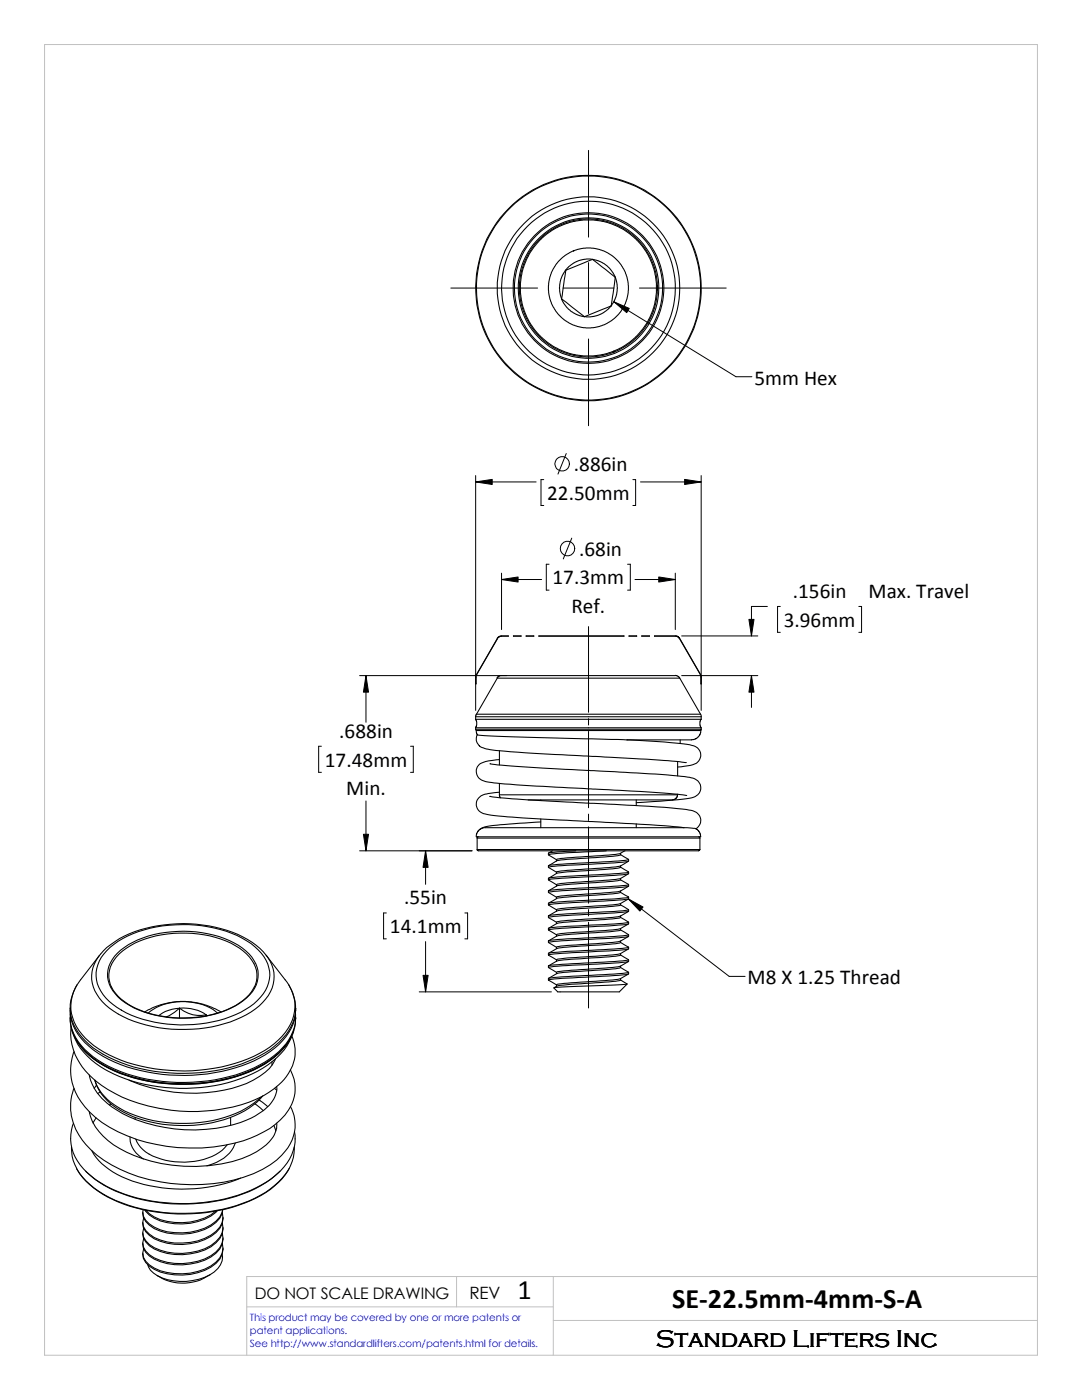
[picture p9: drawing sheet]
<svg xmlns="http://www.w3.org/2000/svg" width="216mm" height="279mm" viewBox="0 0 216 279" stroke-linecap="round" stroke-linejoin="round" font-family="sans-serif">
<path d="M8.9 8.9h198.1v261.6h-198.1zM91.1 254.8v6M110.4 254.8v15.7M207 254.8h-157.8v15.7M49.2 260.8h61.2M110.4 263.5h96.6" fill="none" stroke="#c0c0c0" stroke-width=".2"/>
<g fill="none" stroke="#000" stroke-width=".21">
<path d="M112.1 59.6l.7 1.4 1 1.1 1.3 .7 1.5 .4M112.1 59.6l4.5 3.6M112.9 53.9l-.8 5.7M112.9 53.9l-.7 1-.5 1.9v1.4l.4 1.4M114.4 50.1l1-.4 1.5-.2h1.5l2.1 .6 1.5 .8 .9 .7 1.1 1.3 .8 1.5 .3 1 .3 1.6-.1 1.5-.5 2-.8 1.6-.7 .8-1.3 1.1-1.5 .9-1 .3-1.6 .2h-1.7l-1.9-.5-1.7-1.1-1.1-.9-.6-.8-.9-1.6-.3-1-.3-1.5 .1-1.8 .5-1.8 1-1.8 1-1 1.2-.9 1.3-.6M118.2 51.8l1.5 .4 1.4 .8 .9 1.1 .8 1.2M118.2 51.8l4.6 3.5M118.2 51.8l-1.2-.1-1.6 .3-1.5 .9-1 1M118.2 51.8l-5.3 2.1M122.8 55.3l.3 1.5v1.3l-.2 1.2-.9 1.7M122.8 55.3l-.8 5.7M122 61l-5.4 2.2"/>
<path d="M122 61l-.7 .8-1.5 .9-1.4 .5h-1.8M122.5 70.1l-2.1 .6-2 .3h-2l-1.3-.1-2.3-.6-2.4-1.2-2.4-1.8-1.3-1.5-1.6-2.5-.7-2-.6-2.8v-2l.2-1.4 .6-2.2 1.1-2.4 1.9-2.4 1.5-1.4 2.5-1.5 2-.8 2.8-.5h2l1.4 .2 2.2 .6 2.4 1.1 2.4 1.8 1.3 1.5 1.6 2.5 .8 2.1 .5 2.8v2l-.2 1.3-.6 2.3-1.1 2.4-1.8 2.3-2.5 2.1-2.3 1.2M122.5 70.2l.8-.3 1.9-1.1 2.1-1.7 1.9-2.5 1.1-2.3 .7-2.7 .2-2.7-.3-2.1-.3-1.5-.7-1.7-1.1-1.9-1.8-2.1-2.5-2-2.3-1.1-2.6-.6-2.7-.2-2.2 .2-1.5 .4-1.7 .7-1.9 1.1-2.1 1.7-1.9 2.6-1.1 2.3-.7 2.6-.2 2.7 .3 2.2 .4 1.4 .6 1.8 1.1 1.9 1.8 2.1 2.5 1.9 2.3 1.1 2.6 .7 2.7 .1 2.2-.2 2.5-.7M100.1 127h-.3l-.5 .4-4.3 7.3-.1 1.8v-1.7l.1-.2M100.1 127l1.3-.1h-1.5l-.7 .4-4.1 7.3M102.4 126.9l1.6 .1zM105 126.9l1.5 .1zM107.5 126.9l17 .1zM125.5 126.9l1.5 .1zM128.1 126.9l1.5 .1zM130.6 126.9h4.4l.6 .5-.6-.4zM134.7 134.8h-34.9l-.6 .5"/>
<path d="M134.7 134.8l.6 .2 .3 .3M135.6 135.3h-36.4l-4.1 7.2M135.6 127.4l4.3 7.4v1.7l-.1-1.7-4.2-7.3M135.6 135.3l4.2 7.2M94.9 145.5l.3 .3M94.9 143.6l.2 .5v.6l-.2 .5M94.9 145.5h45M94.9 143.6h45M94.9 143v.6M94.9 145.2v.3M94.9 143h45M94.9 145.2h45"/>
<path d="M95.1 142.5l-.2 .5M95.1 142.5h44.7M95.2 146.6a622.7 622.7 0 0 0 29.2 1 96.7 96.7 0 0 1 14 1.2 1.99 1.99 0 0 1 1.4 2.3 1.99 1.99 0 0 1-2 1.6l-2.6 .4M97.8 159v-.1a263.3 263.3 0 0 0 22.4 1.5 185.9 185.9 0 0 1 18 1.4 1.94 1.94 0 0 1 1.6 1.6 1.94 1.94 0 0 1-1 2M97.8 152.4a250.8 250.8 0 0 0 20.1 1.4l3.7 .2a158.9 158.9 0 0 1 16.2 1.2 2.03 2.03 0 0 1 2 2 2.03 2.03 0 0 1-2 2.1l-3.5 .4-7.3 .5M99.7 151.6l-1.5 .2a3.4 3.4 0 0 0-2.9 1.1 2.1 2.1 0 0 0 1.9 3.1 304.3 304.3 0 0 0 21.5 1.5l1.7 .1a183.7 183.7 0 0 1 16.6 1.2M99.7 158.1l-1.4 .1a3.7 3.7 0 0 0-3.1 1.5 2.04 2.04 0 0 0 1.9 2.8 297.5 297.5 0 0 0 21.7 1.5l10.8 .6 6.8 .6M99.7 158.6l.1 .6M99.7 149.8v2.9M99.7 156.3v2.3M99.7 158.6h35.5M107.9 159.6v.2"/>
<path d="M127 159.6v1.2M135.2 158.6l-.3 .7-.7 .3h-28.8M135.2 152v2.9M135.2 158.5v.1M135.7 147.7v.7M139.8 142.5l.1 .5M139.8 145.8h-44.8l.2 .8a2 2 0 0 0 .4 2.2l.9 .5a13.3 13.3 0 0 0 4.1 .6l22.7 1.3a151.5 151.5 0 0 1 13.6 1M139.9 145.8l-.2 .8-.4 .5-.9 .5-13.3 .1M139.9 145.5l-.2 .3M139.9 143.6l-.2 .5v.6l.2 .5M139.9 143v.6M139.9 145.2v.3"/>
<path d="M95.2 169.5l.3 .3h43.9l.3-.3M95.2 167.3h44.5M95.2 167.3v2.2M95.2 169.5h44.5M95.5 167l-.3 .1v.2M107.9 164a82.5 82.5 0 0 0-11.1 1l-1.1 .6M107.9 163.4v1.8M109.4 170.3v.3M109.4 172.8v.3M109.4 175.3v.3M109.4 177.8v.3M109.5 170.6l1.5 1v.2"/>
<path d="M109.5 173.1l1.5 1M109.5 175.6l1.5 1M109.5 178.1l1.5 1M110.2 169.8l-.8 .5M111 174v.3M111 176.5v.3M111 179v.3M111.1 174.3l-1.6 1M114.9 169.8l-3.6 .2-1.8 .3M121 169.8l-9.7 .5-1.8 .3M123.8 170.6l-1.6 .3-8.2 .6a6.4 6.4 0 0 0-4.5 1.3M123.8 175.6l-1.6 .3-10.3 .8a2.19 2.19 0 0 0-1.6 .6l-.8 .5"/>
<path d="M123.8 173.1l-1.6 .3-9 .6-2.1 .3M123.8 177.8v.3l1.6 1-2.8 .3-9.4 .5-3.8 .4 .9-.5a4.4 4.4 0 0 1 2.9-.8l9-.6 1.6-.3M123.8 175.3v.3l1.6 1-3.9 .4-10.2 .5-1.8 .3M123.8 173.1l1.6 1-3.9 .4-10.2 .5-1.8 .3M123.8 170.6l1.6 .9a17.4 17.4 0 0 1-5 .5l-9.1 .5-1.8 .3M123.8 170.3v.3M123.8 172.8v.3M124.7 169.8h-.1a5.3 5.3 0 0 1-3.1 .8l-6.6 .5a12.1 12.1 0 0 0-3.8 .4M125.4 179.4l-1.6 .9-.5 .2-10.1 .7-2.1 .3M125.4 176.9a5.3 5.3 0 0 1-3.9 1.2l-8.3 .6-2.1 .3M125.4 174.4a6.8 6.8 0 0 1-4.7 1.3l-7.5 .5-2.1 .3M125.4 171.9a6.8 6.8 0 0 1-4.7 1.3l-5.8 .4a12.1 12.1 0 0 0-3.8 .4"/>
<path d="M125.4 179.4l-2.8 .3-10.4 .6-2.7 .3M125.4 176.9l-2.8 .3-10.4 .6-2.7 .3M125.4 174.4l-2.8 .3-10.4 .6-2.7 .3M125.4 171.8a41.8 41.8 0 0 1-7.4 .7l-6.7 .3-1.8 .3M125.4 171.5v.3M125.4 174v.4M125.4 176.5v.4M125.4 179v.4M127 164.4v.8M136.5 165.2l2.3 .2M136.5 165.2h-40l-.7 .2-.4 .5-.3 .6-.1 .5h44.8l-.3-1-.7-.6M139.4 167l.3 .3"/>
<path d="M139.7 167.3v2.2M15.3 196.6a9.1 9.1 0 0 0 2.4 12.2 27 27 0 0 0 14.7 5.6 34.7 34.7 0 0 0 20.5-3.9 11.8 11.8 0 0 0 6-7.8l.1-1.5a10 10 0 0 1-4.2 7.5 29.4 29.4 0 0 1-17.9 5.5 30.5 30.5 0 0 1-18.3-5.1 10.1 10.1 0 0 1-4.6-7.9M19.9 190.7a6.7 6.7 0 0 0 .5 9.2 20.5 20.5 0 0 0 12.6 5.4 26.5 26.5 0 0 0 17.9-3.9 7.7 7.7 0 0 0 3.6-8.1 7.2 7.2 0 0 0-1.4-2.6M19.9 190.7l-3.8 4.8a8.3 8.3 0 0 0 1 11.7 25.1 25.1 0 0 0 13.8 6.1 34.4 34.4 0 0 0 21.9-3.7 11.5 11.5 0 0 0 6-7.7 8.4 8.4 0 0 0-1.9-6.4l-3.8-4.8M22 189.1a22 22 0 0 1 14.3-4.6 24.1 24.1 0 0 1 13.8 3.8 8.2 8.2 0 0 1 3.7 6.3 8.6 8.6 0 0 1-4.8 6.9 27 27 0 0 1-19.4 2.2 16.1 16.1 0 0 1-9-5.2 6.4 6.4 0 0 1 .7-8.8zM22.3 197a5.8 5.8 0 0 1 2.2-7.2 20.4 20.4 0 0 1 13.8-3.5 18 18 0 0 1 10.9 4.1 5.5 5.5 0 0 1 1.6 6.6M23.5 190.2a18.5 18.5 0 0 1 11.9-4.3 21.1 21.1 0 0 1 12.9 3.3 6.2 6.2 0 0 1 2.8 7.4 10.4 10.4 0 0 1-6.1 5.1 23.2 23.2 0 0 1-20-1.5 7.1 7.1 0 0 1-3.5-5.9 6.3 6.3 0 0 1 2-4.1zM50.8 196.9a10.7 10.7 0 0 1-6.5 5 23.7 23.7 0 0 1-18.3-1.2 9 9 0 0 1-3.8-3.7M52.9 190.4a18.7 18.7 0 0 0-11.2-5.6 28.7 28.7 0 0 0-17.9 2.5l-.9 .6a10.2 10.2 0 0 0-3 2.8M53 190.5l.1 .2M57.6 196.5v.1a9 9 0 0 1 1.4 4.6M109.4 183.1l1.6 1"/>
<path d="M109.4 190.3v.3l1.6 1v.2M109.4 180.3v.3M109.4 182.8v.3M109.4 185.3v.3M109.4 187.8v.3M109.4 192.8v.3M109.4 195.3v.3M109.5 180.6l1.5 1M109.5 185.6l1.5 1M109.5 188.1l1.5 1M111 181.5v.3M111 184v.3"/>
<path d="M111 186.5v.3M111 189v.3M111.1 194.3l-1.6 .9M111.1 196.8l-.6 .3 14.6-.7-1.5 1.6h-12.3l-.8-.8M123.8 180.6l-1.6 .3-9 .6a5.4 5.4 0 0 0-3.8 1.3l1.9-.3 9.1-.5a16.2 16.2 0 0 0 5-.5M123.8 185.6l-2.3 .4-10 .7-2 1M123.8 188.1a30.1 30.1 0 0 1-7 .7l-5.3 .4-2.1 1 3.8-.3 7.2-.4a17.4 17.4 0 0 0 5-.5M123.8 190.6a30.1 30.1 0 0 1-7 .7l-5.3 .4-2 1M123.8 195.6l-2.3 .4-7.5 .4-2.9 .4M123.8 193.1a30.1 30.1 0 0 1-7 .7l-4.3 .3-1.4 .2M123.8 183.1l-1.6 .3-9.7 .7-1.4 .2M123.8 195.6l1.3 .7"/>
<path d="M123.8 192.8v.3l1.6 .9a41.8 41.8 0 0 1-7.4 .6l-5.8 .3-2.7 .4M123.8 190.3v.3l1.6 .9a41.8 41.8 0 0 1-7.4 .7l-5.8 .2-2.7 .4M123.8 187.8v.3l1.6 .9M123.8 185.3v.3l1.6 .9M123.8 182.8v.3l1.6 .9M123.8 180.3v.3l1.6 .9M123.8 195.3v.3M125.4 194.4l-1.6 .9-.5 .2-8.4 .6a12.1 12.1 0 0 0-3.8 .5M125.4 191.9l-1.6 .9-.5 .2-8.4 .6a12.1 12.1 0 0 0-3.8 .5M125.4 189.4l-1.6 .9-.5 .2-8.4 .6a12.1 12.1 0 0 0-3.8 .5M125.4 186.9l-1.6 .9-.5 .2-10.1 .7-2.1 .3M125.4 184.4l-1.6 .9-.5 .2-10.1 .7-2.1 .3"/>
<path d="M125.4 181.9l-1.6 .9-.5 .2-10.1 .7-2.1 .3M125.4 184a38.4 38.4 0 0 1-7.4 .6l-6.7 .4-1.9 .3 1.7-1M125.4 186.5a41.8 41.8 0 0 1-7.4 .7l-6.7 .3-1.8 .3M125.4 191.6v.3l-.6 .1-12.6 .7-2.8 .4 1.6 1v.2M125.4 194.1v.3l-.6 .1-12.6 .7-2.8 .4 1.6 1v.3M125.4 189v.4l-.6 .1-12.6 .7-2.7 .4M125.4 186.5v.4l-.6 .1-12.6 .7-2.7 .4M125.4 184v.4l-.6 .1-12.6 .8-2.7 .3M125.4 181.5v.4l-1.2 .2-12 .7-2.7 .3M14 203a9.9 9.9 0 0 0 4.6 8.2 31.3 31.3 0 0 0 19.8 5 28.9 28.9 0 0 0 16.4-5.4 9.9 9.9 0 0 0 4.2-7.8M14 202.4a9.9 9.9 0 0 0 4.6 8.5 31.3 31.3 0 0 0 19.8 5.1 28.9 28.9 0 0 0 16.4-5.4 9.7 9.7 0 0 0 4.2-8.2M14.2 204.9a12 12 0 0 0 5 10.9 31.8 31.8 0 0 0 22 5.9 24.7 24.7 0 0 0 13.4-4.4 9.2 9.2 0 0 0 4.2-8.9l-.5-1.6"/>
<path d="M14.4 205.5a13.3 13.3 0 0 0 7.2 8.3 33.7 33.7 0 0 0 30.9-.7 12.5 12.5 0 0 0 6.1-7.4M14.8 209.9a10.7 10.7 0 0 0 2.2 11 24.2 24.2 0 0 0 14.2 7.5 33.4 33.4 0 0 0 20.1-1.8 12.8 12.8 0 0 0 7.2-7 7.7 7.7 0 0 0-.5-6.1M14.8 217.2a11.1 11.1 0 0 0 3.4 12.3 28.8 28.8 0 0 0 17.9 6.8 30.9 30.9 0 0 0 16.3-2.9 11.4 11.4 0 0 0 6.3-7.3 7.6 7.6 0 0 0-.7-5.2M15 207.1a16.8 16.8 0 0 0 9.9 7.4 36.5 36.5 0 0 0 25.4-.8 15.8 15.8 0 0 0 7.7-6.5M17.8 214.5a10 10 0 0 0 4.6 6.4 30.4 30.4 0 0 0 22.6 3.9 15.3 15.3 0 0 0 9.1-4.6 4.7 4.7 0 0 0 1.1-3.4M18.9 215.6a11.2 11.2 0 0 0 6.7 6.8 27.5 27.5 0 0 0 23.2-.7l.9-.6a10.8 10.8 0 0 0 2.8-2.4M19 215.6a10.6 10.6 0 0 0 5.9 6.1 28.1 28.1 0 0 0 24.2-.5l1.7-1.2 1.2-1M19.3 216.5l-.5 .7M20 217.9l-.5 .3M28.9 201.9l1.7-.9 1.4-.5 2-.4 1.9-.2h2.2l2.5 .5 1.6 .6 1.8 .9M29.6 202.2a11.7 11.7 0 0 1 11.6-1.4l1.3 .7 .9 .7M35.8 201.2a8.1 8.1 0 0 1 5.3 1.3"/>
<path d="M35.8 201.2l-1.5 .2-1.3 .4-1.3 .9M35.8 201.2l-1 .8-1.6 .9M35.8 201.2a6.2 6.2 0 0 0 5.3 1.3M35.8 201.2v2M41.1 202.5l.2 .2M41.1 202.5v.2M51.7 219.5l1.7 1.4M54.3 211.9v.7M54.8 217.2l.4 .4M54.9 211.3v.2a8.4 8.4 0 0 1-4.4 4.1 29.5 29.5 0 0 1-20.4 1.5l-2.2-.6-2.2-.9M58.1 206.9a16.6 16.6 0 0 1-9.9 7.6 36 36 0 0 1-26.4-1.3l-1.1-.6a14.4 14.4 0 0 1-4.6-3.8M14.3 228.9a10 10 0 0 0 4.5 8.2 30.1 30.1 0 0 0 18.2 5 30 30 0 0 0 16.9-4.8 10.1 10.1 0 0 0 4.8-8v-.4"/>
<path d="M14.6 224.2a8.7 8.7 0 0 0 2.8 9.8 26.1 26.1 0 0 0 14.3 5.9 35.4 35.4 0 0 0 19.5-2.9 12.9 12.9 0 0 0 7.6-8.2l.1-.9-.1-2.1M15.3 233.2a16.3 16.3 0 0 0 8.2 6.7 35.5 35.5 0 0 0 27.5-.8 15.4 15.4 0 0 0 6.7-5.9M17.1 233.7a23 23 0 0 0 12.6 6 34.5 34.5 0 0 0 22.2-3 16.7 16.7 0 0 0 4-3M17.8 221.9a9.4 9.4 0 0 0 3.7 5.7 27.8 27.8 0 0 0 17.7 5.2 23.6 23.6 0 0 0 13-3.6 5.5 5.5 0 0 0 3-5M18.3 229.7a13.9 13.9 0 0 0 8.1 6 32.1 32.1 0 0 0 21.6-.6M19.2 223.1l-.7 1M22.1 220.3l-.3 .2M26 226.9a4.9 4.9 0 0 0 2.6 4.4M27 223v.4M27.1 227.3a6.7 6.7 0 0 0 5 4 14.2 14.2 0 0 0 12.2-1.7l1-1.1M46 223v1.6M46.9 228.1a7.5 7.5 0 0 1-5.6 4.6"/>
<path d="M50.8 220.3l1.7 1.4M54.7 224.6l.3 1.1M28.6 241.4a2.63 2.63 0 0 0 1.2 2.9 11 11 0 0 0 9.7 1.3 7 7 0 0 0 4.8-3.7l.1-.5M28.9 241.5a7.5 7.5 0 0 0 5.9 2.7 11 11 0 0 0 8.5-2.6M29.1 241.6a9 9 0 0 0 7.3 2.4 11.2 11.2 0 0 0 6.7-2.3M42 254.4a9.5 9.5 0 0 1-10.7 .2M44.3 250.4a3.9 3.9 0 0 1-2.4 4 11.3 11.3 0 0 1-11.3-.3l-.6-.6-.5-1.2M44.4 248.2a3.6 3.6 0 0 1-1.3 3.7 11.9 11.9 0 0 1-12.3 1.2 3.3 3.3 0 0 1-2.1-3.9M44.4 246.1a3.6 3.6 0 0 1-1.3 3.8 11.8 11.8 0 0 1-13.3 .5 2.73 2.73 0 0 1-1.1-3.3M44.4 244.1a3.5 3.5 0 0 1-1.3 3.7 11.5 11.5 0 0 1-9.7 2.1 6.3 6.3 0 0 1-4.8-3.1l-.1-.8 .2-.9M44.4 242a3.5 3.5 0 0 1-1.3 3.7 12 12 0 0 1-12.3 1.3 3.7 3.7 0 0 1-2.3-3.1l.2-.8M44.4 241.4a4.2 4.2 0 0 1-2.3 3.3 12.7 12.7 0 0 1-11.3 .5 3.7 3.7 0 0 1-2.3-3.3"/>
<path d="M44.5 249.1a4 4 0 0 1-2.4 3.8 12.5 12.5 0 0 1-11.3 .4 3.6 3.6 0 0 1-2.3-3.2M44.5 247.1a4 4 0 0 1-2.4 3.8 12.1 12.1 0 0 1-12.3-.2 2.81 2.81 0 0 1-1.3-2.6M44.5 245.3a3.5 3.5 0 0 1-1.4 2.7 11.5 11.5 0 0 1-9.7 2.1 6.3 6.3 0 0 1-4.8-3l-.1-1.1M44.5 243a3.7 3.7 0 0 1-1.4 3 12 12 0 0 1-12.3 1.2 3.7 3.7 0 0 1-2.3-3.2M44.5 245v.2"/>
<circle cx="117.4" cy="57.5" r="15"/>
<circle cx="117.4" cy="57.5" r="14.8"/>
<circle cx="117.4" cy="57.5" r="22.5"/>
<circle cx="117.4" cy="57.5" r="22.4"/>
<circle cx="117.4" cy="57.5" r="14"/>
<circle cx="117.4" cy="57.5" r="18.2"/>
<circle cx="117.4" cy="57.5" r="17.3"/>
</g>
<g fill="none" stroke="#000" stroke-width=".2">
<path d="M117.4 30v17.3M90 57.5h17.3M112.4 57.5h10.1M117.4 52.4v10.2M127.6 57.5h17.3M117.4 67.6v17.4M122.5 60.2l3.1 1.4-.5 .8zM122.5 60.2l24.4 15h3.1M94.9 96.2l3.3-.5v1zM94.9 96.2h12.1M94.9 94.9v46.9M108.5 95.7h-.6v5.2h.6"/>
<path d="M113 90.5l-1.7 4.1M126.3 95.7h.5v5.2h-.5M127.8 96.2h12.1M136.6 95.7l3.3 .5-3.3 .5zM139.9 94.9v46.9M100.1 115.7l3.3-.6v1.1zM100.1 114.4v11.2M100.1 115.7h8M109.6 112.6h-.6v5.2h.6M114.1 107.4l-1.7 4.1M125.2 112.6h.6v5.2h-.6M126.7 115.7h8"/>
<path d="M131.4 115.1l3.3 .6-3.3 .5zM134.7 114.4v11.2M71.8 134.8h29.3M73 134.8l.5 3.3h-1zM73 134.8v9.3M117.4 125.1v17.1M136 134.8h15.2M136 126.9h15.2M149.4 123.6h1.1l-.6 3.3zM149.9 134.8l.6 3.3h-1.1zM149.9 134.8v6.4M153.1 121h-3.2v5.9"/>
<path d="M155.7 121h-.5v5.2h.5M171.4 121h.5v5.2h-.5M64.1 148.9h-.5v5.2h.5M73 159.9v9.9M81.9 148.9h.6v5.2h-.6M117.4 143.4v1.3M117.4 146v15.2M71.8 169.8h22.4M72.5 166.5h1l-.5 3.3zM84.9 169.8l.5 3.3h-1zM84.9 169.8v6.7M117.4 162.5v1.2"/>
<path d="M117.4 165v15.3M125.4 179.4l2.9 1.6-.6 .8zM125.4 179.4l20.1 15.5h3.2M77.1 182.2h-.6v5.2h.6M83.7 198h26.3M84.4 194.6h1l-.5 3.4zM84.9 187.9v10.1M92.8 182.2h.5v5.2h-.5M117.4 181.5v1.3M117.4 184.1v17.1"/>
<circle cx="112.2" cy="92.6" r="1.44"/>
<circle cx="113.2" cy="109.5" r="1.45"/>
</g>
<path d="M122.5 60.2l3.1 1.4-.5 .8zM94.9 96.2l3.3-.5v1zM136.6 95.7l3.3 .5-3.3 .5zM100.1 115.7l3.3-.6v1.1zM131.4 115.1l3.3 .6-3.3 .5zM73 134.8l.5 3.3h-1zM149.9 134.8l.6 3.3h-1.1zM149.4 123.6h1.1l-.6 3.3zM72.5 166.5h1l-.5 3.3zM84.9 169.8l.5 3.3h-1zM125.4 179.4l2.9 1.6-.6 .8zM84.4 194.6h1l-.5 3.4z" fill="#000"/>
<g font-size="5.6">
<text x="103.3" y="259.2">1</text>
<text x="134.1" y="261.1">SE-22.5mm-4mm-S-A</text>
</g>
<text font-size="4.9" x="130.9" y="268.7">Standard Lifters Inc</text>
<g font-size="4.2">
<text x="150.5" y="76.8">5mm Hex</text>
<text x="114.5" y="94">.886in</text>
<text x="109.2" y="99.7">22.50mm</text>
<text x="115.6" y="110.9">.68in</text>
<text x="110.2" y="116.6">17.3mm</text>
<text x="158.2" y="119.3">.156in</text>
<text x="173.3" y="119.3">Max. Travel</text>
<text x="114" y="122.3">Ref.</text>
<text x="156.4" y="125.1">3.96mm</text>
<text x="67.7" y="147.2">.688in</text>
<text x="64.8" y="153">17.48mm</text>
<text x="69.1" y="158.7">Min.</text>
<text x="80.6" y="180.5">.55in</text>
<text x="77.8" y="186.2">14.1mm</text>
<text x="149.2" y="196.4">M8 X 1.25 Thread</text>
</g>
<text font-size="3.4" x="93.7" y="259.2">REV</text>
<text font-size="3.2" x="50.8" y="259.2">DO NOT SCALE DRAWING</text>
<g font-size="2" fill="#00f">
<text x="49.9" y="263.7">This product may be covered by one or more patents or</text>
<text x="49.9" y="266.2">patent applications.</text>
<text x="49.9" y="268.7">See http://www.standardlifters.com/patents.html for details.</text>
</g>
</svg>
